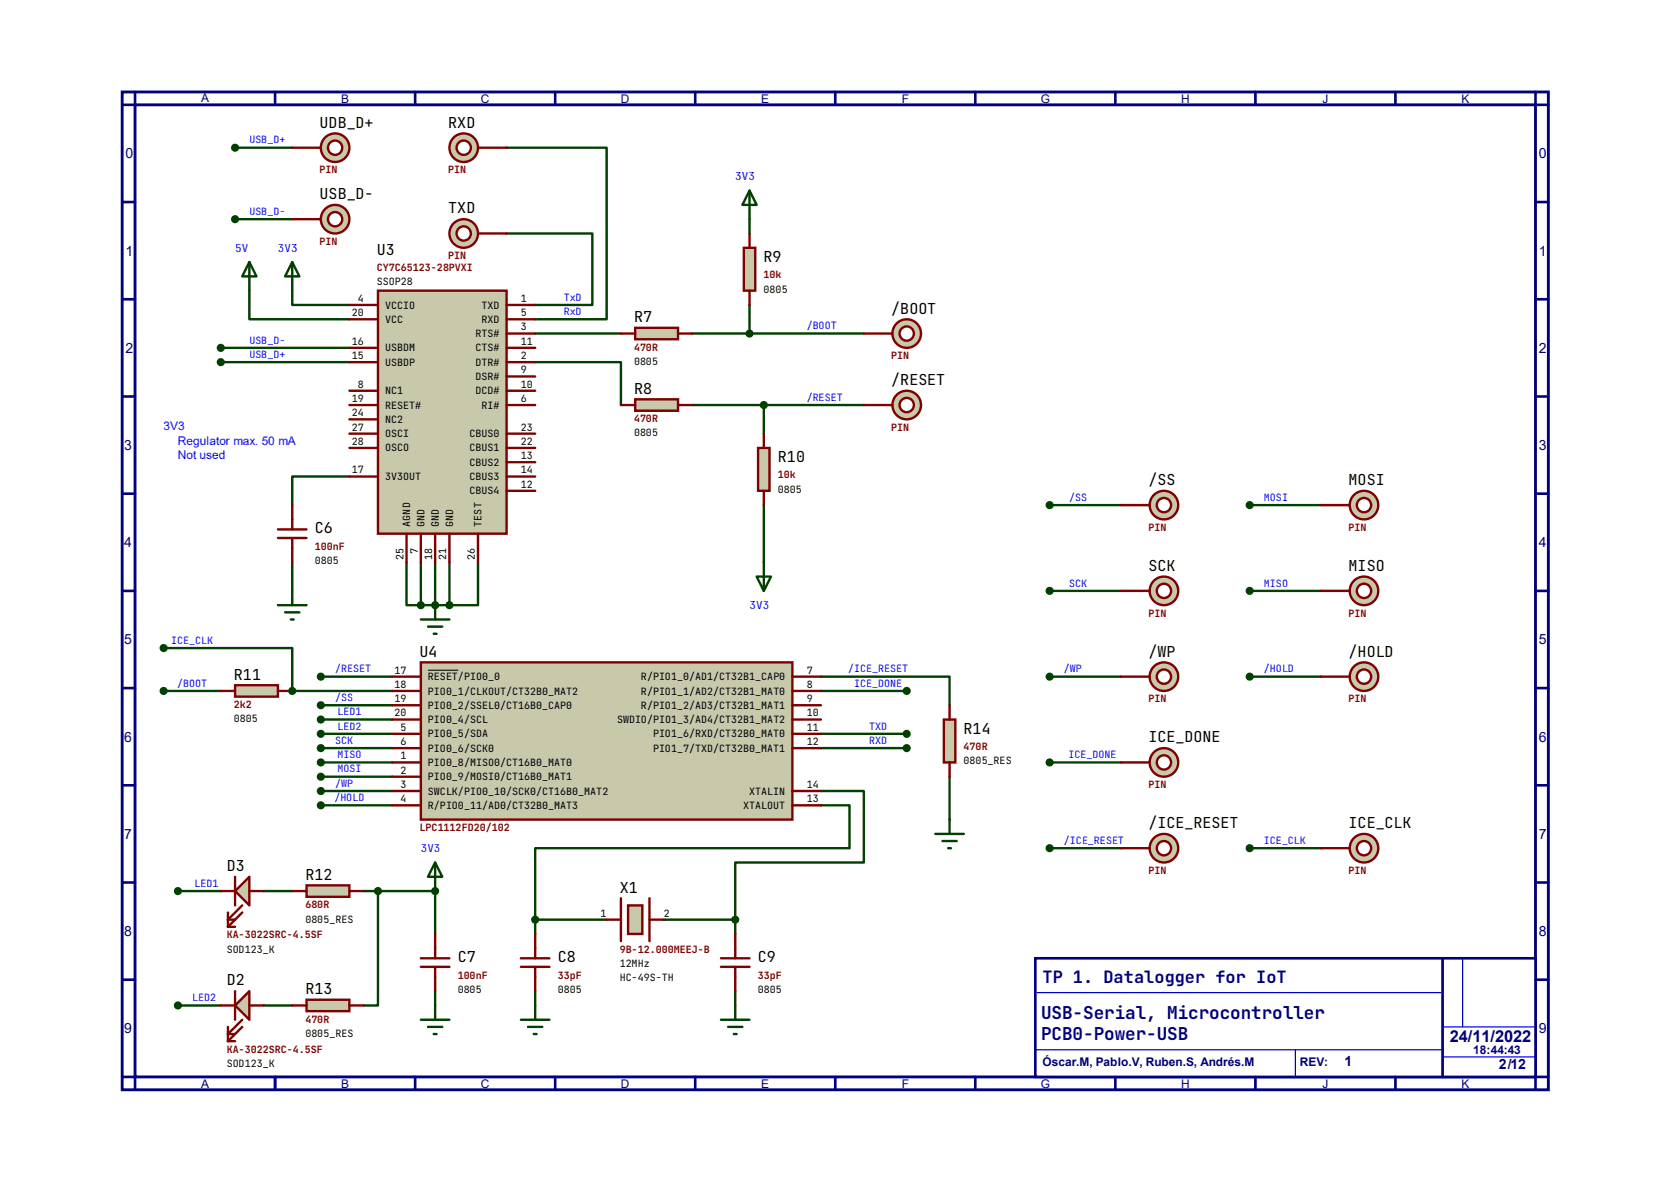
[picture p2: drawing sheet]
<svg xmlns="http://www.w3.org/2000/svg" width="297mm" height="210mm" viewBox="0 0 297 210" stroke-linecap="round" stroke-linejoin="round" font-family="sans-serif">
<path d="M21.7 16.3h253.5v177.3h-253.5zM24 18.6h248.9v172.7h-248.9z" fill="none" stroke="#000080" stroke-width=".51"/>
<path d="M24 16.3v2.3h-2.3M48.9 16.3v2.3" fill="none" stroke="#000080" stroke-width=".47"/>
<path d="M184 170.3h88.9v21h-88.9z" fill="#fff" stroke="#000080" stroke-width=".47"/>
<g fill="none" stroke="#000080" stroke-width=".47">
<path d="M73.8 16.3v2.3M98.7 16.3v2.3M123.6 16.3v2.3M148.5 16.3v2.3M173.4 16.3v2.3M198.2 16.3v2.3M223.1 16.3v2.3M248 16.3v2.3M272.9 16.3v2.3h2.3M21.7 35.9h2.3M272.9 35.9h2.3M21.7 53.2h2.3"/>
<path d="M272.9 53.2h2.3M21.7 70.4h2.3M272.9 70.4h2.3M21.7 87.7h2.3M272.9 87.7h2.3M21.7 105h2.3M272.9 105h2.3M21.7 122.3h2.3M21.7 139.5h2.3M272.9 122.3h2.3M272.9 139.5h2.3M21.7 156.8h2.3"/>
<path d="M272.9 156.8h2.3M21.7 174.1h2.3M256.4 170.3v21M272.9 174.1h2.3M21.7 191.3h2.3v2.3M48.9 191.3v2.3M73.8 191.3v2.3M98.7 191.3v2.3M123.6 191.3v2.3M148.5 191.3v2.3M173.4 191.3v2.3M198.2 191.3v2.3"/>
<path d="M223.1 191.3v2.3M248 191.3v2.3M275.2 191.3h-2.3v2.3"/>
</g>
<path d="M184.3 176.4h71.9M260 170.3v12.2M184 186.5h72.4M230.3 186.5v4.8M256.4 182.5h16.3M256.4 187.8h16.5" fill="none" stroke="#0000c0" stroke-width=".21"/>
<g fill="none" stroke="#004000" stroke-width=".42">
<path d="M41.8 38.9h10.1M41.8 26.2h10.1M90 26.2h17.8v30.5h-12.7M133.2 38.9v2.6M51.9 51.6v2.6h10.2M90 41.5h15.3v12.7h-10.2M95.1 59.3h15.3M123.1 59.3h30.4M133.2 54.2v5.1M39.2 61.8h22.9M39.2 64.3h22.9M95.1 64.3h15.3v7.7"/>
<path d="M123.1 72h30.4M135.8 72v5M51.9 99.9v5.1M62.1 84.7h-10.2v5M135.8 89.7v10.2M29.1 122.8h10.1M51.9 122.8h17.8M57 120.2h12.7M145.9 120.2h22.9v5.1"/>
</g>
<circle cx="51.9" cy="122.8" r=".21" fill="#004000"/>
<g fill="none" stroke="#004000" stroke-width=".42">
<path d="M44.3 51.6v5.1h17.8M72.3 99.9v7.6h2.5M74.8 99.9v7.6M77.3 99.9v7.6h-2.5M29.1 115.1h22.8v7.7M57 125.3h12.7M57 127.8h12.7M57 130.4h12.7M57 132.9h12.7M57 135.5h12.7M57 138h12.7M145.9 130.4h15.3"/>
<path d="M145.9 132.9h15.3M145.9 122.8h15.3M57 140.5h12.7M57 143.1h12.7"/>
</g>
<circle cx="77.3" cy="107.5" r=".21" fill="#004000"/>
<path d="M79.9 99.9v7.6M85 99.9v7.6h-5.1M77.3 107.5h2.6M31.6 158.3h7.6M46.9 158.3h5M64.6 158.3h2.6v20.3h-2.6M31.6 178.6h7.6M46.9 178.6h5" fill="none" stroke="#004000" stroke-width=".42"/>
<circle cx="77.3" cy="158.3" r=".21" fill="#004000"/>
<g fill="none" stroke="#004000" stroke-width=".42">
<path d="M186.6 89.7h12.7M222.1 89.7h12.7M186.6 105h12.7M222.1 105h12.7M168.8 138v7.6M186.6 120.2h12.7M186.6 135.5h12.7M222.1 120.2h12.7M67.2 158.3h10.1v7.6M145.9 143.1h5.1v7.6h-55.9v12.7M145.9 140.5h7.6v12.7h-22.8v10.2M186.6 150.7h12.7"/>
<path d="M222.1 150.7h12.7M77.3 176.1v2.5M95.1 163.4v2.5M95.1 176.1v2.5M95.1 163.4h12.7M118 163.4h12.7M130.7 163.4v2.5M130.7 176.1v2.5"/>
</g>
<path d="M67.2 51.6h22.8v43.2h-22.8z" fill="#c8c8aa" stroke="#800000" stroke-width=".42"/>
<g fill="none" stroke="#800000" stroke-width=".42">
<path d="M62.1 54.2h5.1M62.1 56.7h5.1M90 54.2h5.1M90 56.7h5.1M90 59.3h5.1M62.1 61.8h5.1M62.1 64.3h5.1M62.1 69.4h5.1M62.1 72h5.1M62.1 74.5h5.1M62.1 77h5.1M62.1 79.6h5.1"/>
<path d="M90 61.8h5.1M90 64.3h5.1M90 69.4h5.1M90 72h5.1M90 77h5.1M90 79.6h5.1M90 66.9h5.1M62.1 84.7h5.1M72.3 94.8v5.1M74.8 94.8v5.1M77.3 94.8v5.1M79.9 94.8v5.1"/>
<path d="M85 94.8v5.1M90 84.7h5.1M90 82.1h5.1M90 87.2h5.1"/>
</g>
<circle cx="59.6" cy="26.2" r="2.54" fill="#c8c8aa" stroke="#800000" stroke-width=".42"/>
<circle cx="59.6" cy="26.2" r="1.27" fill="#fff" stroke="#800000" stroke-width=".42"/>
<path d="M51.9 26.2h5.1" fill="none" stroke="#800000" stroke-width=".42"/>
<circle cx="59.6" cy="38.9" r="2.54" fill="#c8c8aa" stroke="#800000" stroke-width=".42"/>
<circle cx="59.6" cy="38.9" r="1.27" fill="#fff" stroke="#800000" stroke-width=".42"/>
<path d="M51.9 38.9h5.1" fill="none" stroke="#800000" stroke-width=".42"/>
<circle cx="82.4" cy="26.2" r="2.54" fill="#c8c8aa" stroke="#800000" stroke-width=".42"/>
<circle cx="82.4" cy="26.2" r="1.27" fill="#fff" stroke="#800000" stroke-width=".42"/>
<path d="M85 26.2h5" fill="none" stroke="#800000" stroke-width=".42"/>
<circle cx="82.4" cy="41.5" r="2.54" fill="#c8c8aa" stroke="#800000" stroke-width=".42"/>
<circle cx="82.4" cy="41.5" r="1.27" fill="#fff" stroke="#800000" stroke-width=".42"/>
<path d="M85 41.5h5" fill="none" stroke="#800000" stroke-width=".42"/>
<path d="M112.9 58.3h7.6v2h-7.6z" fill="#c8c8aa" stroke="#800000" stroke-width=".42"/>
<path d="M110.4 59.3h2.5M120.5 59.3h2.6" fill="none" stroke="#800000" stroke-width=".42"/>
<path d="M112.9 71h7.6v2h-7.6z" fill="#c8c8aa" stroke="#800000" stroke-width=".42"/>
<path d="M110.4 72h2.5M120.5 72h2.6" fill="none" stroke="#800000" stroke-width=".42"/>
<path d="M132.2 44h2v7.6h-2z" fill="#c8c8aa" stroke="#800000" stroke-width=".42"/>
<path d="M133.2 41.5v2.5M133.2 51.6v2.6" fill="none" stroke="#800000" stroke-width=".42"/>
<path d="M134.7 79.6h2.1v7.6h-2.1z" fill="#c8c8aa" stroke="#800000" stroke-width=".42"/>
<path d="M135.8 77v2.6M135.8 87.2v2.5" fill="none" stroke="#800000" stroke-width=".42"/>
<circle cx="161.2" cy="59.3" r="2.54" fill="#c8c8aa" stroke="#800000" stroke-width=".42"/>
<circle cx="161.2" cy="59.3" r="1.27" fill="#fff" stroke="#800000" stroke-width=".42"/>
<path d="M153.5 59.3h5.1" fill="none" stroke="#800000" stroke-width=".42"/>
<circle cx="161.2" cy="72" r="2.54" fill="#c8c8aa" stroke="#800000" stroke-width=".42"/>
<circle cx="161.2" cy="72" r="1.27" fill="#fff" stroke="#800000" stroke-width=".42"/>
<path d="M153.5 72h5.1" fill="none" stroke="#800000" stroke-width=".42"/>
<path d="M74.8 117.7h66v27.9h-66z" fill="#c8c8aa" stroke="#800000" stroke-width=".42"/>
<g fill="none" stroke="#800000" stroke-width=".42">
<path d="M69.7 122.8h5.1M69.7 120.2h5.1M69.7 125.3h5.1M69.7 127.8h5.1M69.7 130.4h5.1M69.7 132.9h5.1M69.7 135.5h5.1M69.7 138h5.1M140.8 122.8h5.1M140.8 120.2h5.1M140.8 125.3h5.1M140.8 127.8h5.1"/>
<path d="M140.8 130.4h5.1M140.8 132.9h5.1M69.7 140.5h5.1M69.7 143.1h5.1M140.8 140.5h5.1M140.8 143.1h5.1"/>
</g>
<path d="M76.1 119.1h5.3" fill="none" stroke="#000" stroke-width=".18"/>
<path d="M41.8 121.8h7.6v2h-7.6z" fill="#c8c8aa" stroke="#800000" stroke-width=".42"/>
<path d="M39.2 122.8h2.6M49.4 122.8h2.5" fill="none" stroke="#800000" stroke-width=".42"/>
<path d="M54.5 157.3h7.6v2h-7.6z" fill="#c8c8aa" stroke="#800000" stroke-width=".42"/>
<path d="M51.9 158.3h2.6M62.1 158.3h2.5" fill="none" stroke="#800000" stroke-width=".42"/>
<path d="M54.5 177.6h7.6v2.1h-7.6z" fill="#c8c8aa" stroke="#800000" stroke-width=".42"/>
<path d="M51.9 178.6h2.6M62.1 178.6h2.5" fill="none" stroke="#800000" stroke-width=".42"/>
<path d="M167.8 127.8h2v7.7h-2z" fill="#c8c8aa" stroke="#800000" stroke-width=".42"/>
<path d="M168.8 125.3v2.5M168.8 135.5v2.5M110.4 159.6v7.6M115.4 159.6v7.6M128.1 171.8h5.1M128.1 170.3h5.1M130.7 165.9v4.4M130.7 171.8v4.3" fill="none" stroke="#800000" stroke-width=".42"/>
<path d="M111.6 160.9h2.6v5h-2.6z" fill="#c8c8aa" stroke="#800000" stroke-width=".42"/>
<path d="M107.8 163.4h2.6M115.4 163.4h2.6" fill="none" stroke="#800000" stroke-width=".42"/>
<circle cx="242.4" cy="89.7" r="2.54" fill="#c8c8aa" stroke="#800000" stroke-width=".42"/>
<circle cx="242.4" cy="89.7" r="1.27" fill="#fff" stroke="#800000" stroke-width=".42"/>
<path d="M234.8 89.7h5.1" fill="none" stroke="#800000" stroke-width=".42"/>
<circle cx="242.4" cy="105" r="2.54" fill="#c8c8aa" stroke="#800000" stroke-width=".42"/>
<circle cx="242.4" cy="105" r="1.27" fill="#fff" stroke="#800000" stroke-width=".42"/>
<path d="M234.8 105h5.1" fill="none" stroke="#800000" stroke-width=".42"/>
<circle cx="242.4" cy="120.2" r="2.54" fill="#c8c8aa" stroke="#800000" stroke-width=".42"/>
<circle cx="242.4" cy="120.2" r="1.27" fill="#fff" stroke="#800000" stroke-width=".42"/>
<path d="M234.8 120.2h5.1" fill="none" stroke="#800000" stroke-width=".42"/>
<circle cx="206.9" cy="150.7" r="2.54" fill="#c8c8aa" stroke="#800000" stroke-width=".42"/>
<circle cx="206.9" cy="150.7" r="1.27" fill="#fff" stroke="#800000" stroke-width=".42"/>
<path d="M199.3 150.7h5" fill="none" stroke="#800000" stroke-width=".42"/>
<circle cx="242.4" cy="150.7" r="2.54" fill="#c8c8aa" stroke="#800000" stroke-width=".42"/>
<circle cx="242.4" cy="150.7" r="1.27" fill="#fff" stroke="#800000" stroke-width=".42"/>
<path d="M234.8 150.7h5.1" fill="none" stroke="#800000" stroke-width=".42"/>
<circle cx="206.9" cy="89.7" r="2.54" fill="#c8c8aa" stroke="#800000" stroke-width=".42"/>
<circle cx="206.9" cy="89.7" r="1.27" fill="#fff" stroke="#800000" stroke-width=".42"/>
<path d="M199.3 89.7h5" fill="none" stroke="#800000" stroke-width=".42"/>
<circle cx="206.9" cy="105" r="2.54" fill="#c8c8aa" stroke="#800000" stroke-width=".42"/>
<circle cx="206.9" cy="105" r="1.27" fill="#fff" stroke="#800000" stroke-width=".42"/>
<path d="M199.3 105h5" fill="none" stroke="#800000" stroke-width=".42"/>
<circle cx="206.9" cy="120.2" r="2.54" fill="#c8c8aa" stroke="#800000" stroke-width=".42"/>
<circle cx="206.9" cy="120.2" r="1.27" fill="#fff" stroke="#800000" stroke-width=".42"/>
<path d="M199.3 120.2h5" fill="none" stroke="#800000" stroke-width=".42"/>
<circle cx="206.9" cy="135.5" r="2.54" fill="#c8c8aa" stroke="#800000" stroke-width=".42"/>
<circle cx="206.9" cy="135.5" r="1.27" fill="#fff" stroke="#800000" stroke-width=".42"/>
<path d="M49.4 95.6h5.1M49.4 94.1h5.1M51.9 89.7v4.4M51.9 95.6v4.3M199.3 135.5h5" fill="none" stroke="#800000" stroke-width=".42"/>
<g fill="none" stroke="#004000" stroke-width=".42">
<path d="M133.2 33.9l1.3 2.5h-2.5zM133.2 33.9v5M44.3 46.6l1.3 2.5h-2.5zM44.3 46.6v5M51.9 46.6l1.3 2.5h-2.5zM51.9 46.6v5M135.8 99.9v5.1M49.4 107.5h5.1M50.7 108.8h2.5M51.7 110.1h.5M51.9 105v2.5M74.8 110.1h5.1"/>
<path d="M76.1 111.3h2.5M77.1 112.6h.5M77.3 107.5v2.6M134.5 102.4h2.5l-1.2 2.6z"/>
</g>
<g fill="#004000" stroke="#004000" stroke-width=".42">
<circle cx="133.2" cy="59.3" r=".51"/>
<circle cx="135.8" cy="72" r=".51"/>
<circle cx="41.8" cy="38.9" r=".51"/>
<circle cx="41.8" cy="26.2" r=".51"/>
<circle cx="39.2" cy="61.8" r=".51"/>
<circle cx="39.2" cy="64.3" r=".51"/>
<circle cx="29.1" cy="122.8" r=".51"/>
<circle cx="57" cy="120.2" r=".51"/>
<circle cx="51.9" cy="122.8" r=".51"/>
<circle cx="29.1" cy="115.1" r=".51"/>
<circle cx="57" cy="125.3" r=".51"/>
<circle cx="57" cy="127.8" r=".51"/>
<circle cx="57" cy="130.4" r=".51"/>
<circle cx="57" cy="132.9" r=".51"/>
<circle cx="57" cy="135.5" r=".51"/>
<circle cx="57" cy="138" r=".51"/>
<circle cx="57" cy="140.5" r=".51"/>
<circle cx="57" cy="143.1" r=".51"/>
<circle cx="161.2" cy="122.8" r=".51"/>
<circle cx="161.2" cy="130.4" r=".51"/>
<circle cx="161.2" cy="132.9" r=".51"/>
<circle cx="74.8" cy="107.5" r=".51"/>
<circle cx="77.3" cy="107.5" r=".51"/>
<circle cx="79.9" cy="107.5" r=".51"/>
</g>
<path d="M44.3 155.8v5.1l-2.5-2.6z" fill="#c8c8aa" stroke="#800000" stroke-width=".42"/>
<path d="M39.2 158.3h2.6M41.8 155.8v5.1M44.3 158.3h2.6M40.5 164.7h1.3M40.5 162.1v2.6M43.1 160.9l-2.6 2.5h1.3M43.1 162.1l-2.6 2.6" fill="none" stroke="#800000" stroke-width=".42"/>
<circle cx="31.6" cy="158.3" r=".51" fill="#004000" stroke="#004000" stroke-width=".42"/>
<path d="M44.3 176.1v5.1l-2.5-2.6z" fill="#c8c8aa" stroke="#800000" stroke-width=".42"/>
<g fill="none" stroke="#800000" stroke-width=".42">
<path d="M39.2 178.6h2.6M41.8 176.1v5.1M44.3 178.6h2.6M74.8 171.8h5.1M74.8 170.3h5.1M77.3 165.9v4.4M77.3 171.8v4.3M92.6 171.8h5.1M92.6 170.3h5.1M95.1 165.9v4.4M95.1 171.8v4.3M40.5 185h1.3"/>
<path d="M40.5 182.5v2.5M43.1 181.2l-2.6 2.5h1.3M43.1 182.5l-2.6 2.5"/>
</g>
<g fill="#004000" stroke="#004000" stroke-width=".42">
<circle cx="31.6" cy="178.6" r=".51"/>
<circle cx="67.2" cy="158.3" r=".51"/>
<circle cx="77.3" cy="158.3" r=".51"/>
<circle cx="95.1" cy="163.4" r=".51"/>
<circle cx="130.7" cy="163.4" r=".51"/>
<circle cx="186.6" cy="89.7" r=".51"/>
<circle cx="186.6" cy="105" r=".51"/>
<circle cx="186.6" cy="120.2" r=".51"/>
<circle cx="186.6" cy="135.5" r=".51"/>
<circle cx="186.6" cy="150.7" r=".51"/>
<circle cx="222.1" cy="150.7" r=".51"/>
<circle cx="222.1" cy="120.2" r=".51"/>
<circle cx="222.1" cy="105" r=".51"/>
<circle cx="222.1" cy="89.7" r=".51"/>
</g>
<g fill="none" stroke="#004000" stroke-width=".42">
<path d="M77.3 153.2l1.3 2.6h-2.5zM77.3 153.2v5.1M166.2 148.2h5.1M167.5 149.4h2.6M168.5 150.7h.5M168.8 145.6v2.6M77.3 178.6v2.6M95.1 178.6v2.6M130.7 178.6v2.6M74.8 181.2h5.1M76.1 182.5h2.5M77.1 183.7h.5"/>
<path d="M92.6 181.2h5.1M93.9 182.5h2.5M94.9 183.7h.5M128.1 181.2h5.1M129.4 182.5h2.6M130.4 183.7h.5"/>
</g>
<g font-size="3.1" fill="#000080">
<text x="185" y="184.8">PCB0-Power-USB</text>
<text x="185" y="181">USB-Serial, Microcontroller</text>
</g>
<text font-size="3" fill="#000080" x="185.3" y="174.7">TP 1. Datalogger for IoT</text>
<text font-size="2.9" fill="#000080" x="257.7" y="185.2">24/11/2022</text>
<g font-size="2.7">
<text x="56.8" y="22.7">UDB_D+</text>
<text x="79.7" y="22.7">RXD</text>
<text x="56.8" y="35.4">USB_D-</text>
<text x="79.7" y="37.9">TXD</text>
<text x="67" y="45.3">U3</text>
<text x="135.7" y="46.5">R9</text>
<text x="112.7" y="57.2">R7</text>
<text x="158.4" y="55.7">/BOOT</text>
<text x="112.7" y="69.9">R8</text>
<text x="158.4" y="68.4">/RESET</text>
<text x="138.3" y="82.1">R10</text>
<text x="204.1" y="86.2">/SS</text>
<text x="239.7" y="86.2">MOSI</text>
<text x="56" y="94.8">C6</text>
<text x="204.1" y="101.4">SCK</text>
<text x="239.7" y="101.4">MISO</text>
<text x="74.6" y="116.7">U4</text>
<text x="204.1" y="116.7">/WP</text>
<text x="239.7" y="116.7">/HOLD</text>
<text x="41.6" y="120.7">R11</text>
<text x="171.3" y="130.3">R14</text>
<text x="204.1" y="131.9">ICE_DONE</text>
<text x="204.1" y="147.2">/ICE_RESET</text>
<text x="239.7" y="147.2">ICE_CLK</text>
<text x="40.3" y="154.8">D3</text>
<text x="54.3" y="156.3">R12</text>
<text x="110.2" y="158.6">X1</text>
<text x="81.4" y="171">C7</text>
<text x="99.1" y="171">C8</text>
<text x="134.7" y="171">C9</text>
<text x="40.3" y="175.1">D2</text>
<text x="54.3" y="176.6">R13</text>
</g>
<g font-size="2.5" fill="#000080">
<text x="22.3" y="28.2">0</text>
<text x="273.5" y="28.2">0</text>
<text x="22.3" y="45.4">1</text>
<text x="273.5" y="45.4">1</text>
<text x="22.3" y="62.7">2</text>
<text x="273.5" y="62.7">2</text>
<text x="22.1" y="80">3</text>
<text x="273.5" y="80">3</text>
<text x="22.1" y="97.2">4</text>
<text x="273.5" y="97.2">4</text>
<text x="22.1" y="114.5">5</text>
<text x="273.5" y="114.5">5</text>
<text x="22.1" y="131.8">6</text>
<text x="273.5" y="131.8">6</text>
<text x="22.1" y="149.1">7</text>
<text x="273.5" y="149.1">7</text>
<text x="22.1" y="166.3">8</text>
<text x="273.5" y="166.3">8</text>
<text x="22.1" y="183.6">9</text>
<text x="273.5" y="183.6">9</text>
<text x="239" y="189.5">1</text>
<text x="266.4" y="190">2/12</text>
</g>
<g font-size="2.1" fill="#000080">
<text x="35.7" y="18.1">A</text>
<text x="60.6" y="18.4">B</text>
<text x="85.5" y="18.4">C</text>
<text x="110.4" y="18.4">D</text>
<text x="135.3" y="18.4">E</text>
<text x="160.3" y="18.4">F</text>
<text x="185" y="18.4">G</text>
<text x="209.9" y="18.4">H</text>
<text x="235.1" y="18.4">J</text>
<text x="259.7" y="18.4">K</text>
<text x="185.3" y="189.5">Óscar.M, Pablo.V, Ruben.S, Andrés.M</text>
<text x="231.1" y="189.4">REV:</text>
<text x="261.9" y="187.3">18:44:43</text>
<text x="35.7" y="193.4">A</text>
<text x="60.6" y="193.4">B</text>
<text x="85.5" y="193.4">C</text>
<text x="110.4" y="193.4">D</text>
<text x="135.3" y="193.4">E</text>
<text x="160.3" y="193.4">F</text>
<text x="185" y="193.4">G</text>
<text x="209.9" y="193.4">H</text>
<text x="235.1" y="193.4">J</text>
<text x="259.7" y="193.4">K</text>
</g>
<g font-size="2.1" fill="#00f">
<text x="29.1" y="76.5">3V3</text>
<text x="31.6" y="79">Regulator max. 50 mA</text>
<text x="31.6" y="81.5">Not used</text>
</g>
<g font-size="1.9" fill="#00f">
<text x="130.7" y="32">3V3</text>
<text x="41.8" y="44.7">5V</text>
<text x="49.4" y="44.7">3V3</text>
<text x="133.2" y="108.2">3V3</text>
<text x="74.8" y="151.4">3V3</text>
</g>
<g font-size="1.8" fill="#00f">
<text x="44.3" y="25.5">USB_D+</text>
<text x="44.3" y="38.2">USB_D-</text>
<text x="100.2" y="53.4">TxD</text>
<text x="100.2" y="56">RxD</text>
<text x="143.4" y="58.5">/BOOT</text>
<text x="44.3" y="61">USB_D-</text>
<text x="44.3" y="63.6">USB_D+</text>
<text x="143.4" y="71.2">/RESET</text>
<text x="190" y="89">/SS</text>
<text x="224.7" y="89">MOSI</text>
<text x="190" y="104.2">SCK</text>
<text x="224.7" y="104.2">MISO</text>
<text x="30.4" y="114.4">ICE_CLK</text>
<text x="59.6" y="119.5">/RESET</text>
<text x="150.7" y="119.5">/ICE_RESET</text>
<text x="189.1" y="119.5">/WP</text>
<text x="224.7" y="119.5">/HOLD</text>
<text x="31.5" y="122">/BOOT</text>
<text x="59.6" y="124.5">/SS</text>
<text x="151.8" y="122">ICE_DONE</text>
<text x="60" y="127.1">LED1</text>
<text x="60" y="129.6">LED2</text>
<text x="154.5" y="129.6">TXD</text>
<text x="59.6" y="132.2">SCK</text>
<text x="60" y="134.7">MISO</text>
<text x="60" y="137.2">MOSI</text>
<text x="154.5" y="132.2">RXD</text>
<text x="189.9" y="134.7">ICE_DONE</text>
<text x="59.4" y="142.3">/HOLD</text>
<text x="59.6" y="139.8">/WP</text>
<text x="189.1" y="149.9">/ICE_RESET</text>
<text x="224.7" y="149.9">ICE_CLK</text>
<text x="34.6" y="157.6">LED1</text>
<text x="34.2" y="177.9">LED2</text>
</g>
<g font-size="1.8" fill="#800000">
<text x="56.8" y="30.8">PIN</text>
<text x="79.7" y="30.8">PIN</text>
<text x="56.8" y="43.5">PIN</text>
<text x="79.7" y="46.1">PIN</text>
<text x="67" y="48.2">CY7C65123-28PVXI</text>
<text x="135.7" y="49.4">10k</text>
<text x="112.7" y="62.3">470R</text>
<text x="158.4" y="63.8">PIN</text>
<text x="112.7" y="75">470R</text>
<text x="158.4" y="76.5">PIN</text>
<text x="138.3" y="85">10k</text>
<text x="204.1" y="94.3">PIN</text>
<text x="239.7" y="94.3">PIN</text>
<text x="56" y="97.7">100nF</text>
<text x="204.1" y="109.6">PIN</text>
<text x="239.7" y="109.6">PIN</text>
<text x="41.6" y="125.8">2k2</text>
<text x="204.1" y="124.8">PIN</text>
<text x="239.7" y="124.8">PIN</text>
<text x="171.3" y="133.3">470R</text>
<text x="204.1" y="140">PIN</text>
<text x="74.6" y="147.7">LPC1112FD20/102</text>
<text x="204.1" y="155.3">PIN</text>
<text x="239.7" y="155.3">PIN</text>
<text x="54.3" y="161.4">680R</text>
<text x="40.3" y="166.7">KA-3022SRC-4.5SF</text>
<text x="81.4" y="173.9">100nF</text>
<text x="99.1" y="173.9">33pF</text>
<text x="110.2" y="169.2">9B-12.000MEEJ-B</text>
<text x="134.7" y="173.9">33pF</text>
<text x="54.3" y="181.7">470R</text>
<text x="40.3" y="187">KA-3022SRC-4.5SF</text>
</g>
<g font-size="1.8">
<text x="63.6" y="53.6">4</text>
<text x="67" y="50.7">SSOP28</text>
<text x="92.6" y="53.6">1</text>
<text x="135.7" y="52">0805</text>
<text x="62.5" y="56.2">20</text>
<text x="68.5" y="54.8">VCCIO</text>
<text x="68.5" y="57.4">VCC</text>
<text x="84.5" y="59.9">RTS#</text>
<text x="85.6" y="54.8">TXD</text>
<text x="85.6" y="57.4">RXD</text>
<text x="92.6" y="56.2">5</text>
<text x="92.6" y="58.7">3</text>
<text x="62.5" y="61.3">16</text>
<text x="62.5" y="63.8">15</text>
<text x="68.5" y="62.4">USBDM</text>
<text x="68.5" y="65">USBDP</text>
<text x="84.5" y="62.4">CTS#</text>
<text x="84.5" y="65">DTR#</text>
<text x="92.6" y="61.3">11</text>
<text x="92.6" y="63.8">2</text>
<text x="112.7" y="64.9">0805</text>
<text x="62.5" y="71.4">19</text>
<text x="63.6" y="68.9">8</text>
<text x="68.5" y="70.1">NC1</text>
<text x="84.5" y="67.5">DSR#</text>
<text x="84.5" y="70.1">DCD#</text>
<text x="92.6" y="66.3">9</text>
<text x="92.6" y="68.9">10</text>
<text x="92.6" y="71.4">6</text>
<text x="62.5" y="74">24</text>
<text x="62.5" y="76.5">27</text>
<text x="68.5" y="72.6">RESET#</text>
<text x="68.5" y="75.1">NC2</text>
<text x="68.5" y="77.7">OSCI</text>
<text x="83.4" y="77.7">CBUS0</text>
<text x="85.6" y="72.6">RI#</text>
<text x="92.6" y="76.5">23</text>
<text x="112.7" y="77.6">0805</text>
<text x="62.5" y="79">28</text>
<text x="68.5" y="80.2">OSCO</text>
<text x="83.4" y="80.2">CBUS1</text>
<text x="83.4" y="82.8">CBUS2</text>
<text x="92.6" y="79">22</text>
<text x="92.6" y="81.6">13</text>
<text x="62.5" y="84.1">17</text>
<text x="68.5" y="85.3">3V3OUT</text>
<text x="83.4" y="85.3">CBUS3</text>
<text x="83.4" y="87.8">CBUS4</text>
<text x="92.6" y="84.1">14</text>
<text x="92.6" y="86.7">12</text>
<text x="138.3" y="87.5">0805</text>
<text x="72.9" y="93.6" transform="rotate(-90 72.9 93.6)">AGND</text>
<text x="75.4" y="93.6" transform="rotate(-90 75.4 93.6)">GND</text>
<text x="78" y="93.6" transform="rotate(-90 78 93.6)">GND</text>
<text x="80.5" y="93.6" transform="rotate(-90 80.5 93.6)">GND</text>
<text x="85.6" y="93.6" transform="rotate(-90 85.6 93.6)">TEST</text>
<text x="56" y="100.2">0805</text>
<text x="71.7" y="99.5" transform="rotate(-90 71.7 99.5)">25</text>
<text x="74.3" y="98.4" transform="rotate(-90 74.3 98.4)">7</text>
<text x="76.8" y="99.5" transform="rotate(-90 76.8 99.5)">18</text>
<text x="79.3" y="99.5" transform="rotate(-90 79.3 99.5)">21</text>
<text x="84.4" y="99.5" transform="rotate(-90 84.4 99.5)">26</text>
<text x="70.1" y="119.7">17</text>
<text x="143.4" y="119.7">7</text>
<text x="70.1" y="122.2">18</text>
<text x="70.1" y="124.8">19</text>
<text x="76.1" y="123.4">PIO0_1/CLKOUT/CT32B0_MAT2</text>
<text x="76.1" y="120.9">RESET/PIO0_0</text>
<text x="76.1" y="125.9">PIO0_2/SSEL0/CT16B0_CAP0</text>
<text x="113.9" y="120.9">R/PIO1_0/AD1/CT32B1_CAP0</text>
<text x="113.9" y="123.4">R/PIO1_1/AD2/CT32B1_MAT0</text>
<text x="113.9" y="125.9">R/PIO1_2/AD3/CT32B1_MAT1</text>
<text x="143.4" y="122.2">8</text>
<text x="143.4" y="124.8">9</text>
<text x="41.6" y="128.4">0805</text>
<text x="70.1" y="127.3">20</text>
<text x="71.2" y="129.8">5</text>
<text x="76.1" y="128.5">PIO0_4/SCL</text>
<text x="76.1" y="131">PIO0_5/SDA</text>
<text x="109.7" y="128.5">SWDIO/PIO1_3/AD4/CT32B1_MAT2</text>
<text x="116.1" y="131">PIO1_6/RXD/CT32B0_MAT0</text>
<text x="143.4" y="127.3">10</text>
<text x="143.4" y="129.8">11</text>
<text x="71.2" y="132.4">6</text>
<text x="71.2" y="134.9">1</text>
<text x="71.2" y="137.5">2</text>
<text x="76.1" y="133.6">PIO0_6/SCK0</text>
<text x="76.1" y="136.1">PIO0_8/MISO0/CT16B0_MAT0</text>
<text x="116.1" y="133.6">PIO1_7/TXD/CT32B0_MAT1</text>
<text x="143.4" y="132.4">12</text>
<text x="171.3" y="135.8">0805_RES</text>
<text x="71.2" y="140">3</text>
<text x="71.2" y="142.5">4</text>
<text x="76.1" y="138.6">PIO0_9/MOSI0/CT16B0_MAT1</text>
<text x="76.1" y="141.2">SWCLK/PIO0_10/SCK0/CT16B0_MAT2</text>
<text x="76.1" y="143.7">R/PIO0_11/AD0/CT32B0_MAT3</text>
<text x="132.1" y="143.7">XTALOUT</text>
<text x="133.2" y="141.2">XTALIN</text>
<text x="143.4" y="140">14</text>
<text x="143.4" y="142.5">13</text>
<text x="54.3" y="163.9">0805_RES</text>
<text x="106.8" y="162.9">1</text>
<text x="118" y="162.9">2</text>
<text x="40.3" y="169.2">SOD123_K</text>
<text x="110.2" y="171.8">12MHz</text>
<text x="81.4" y="176.4">0805</text>
<text x="99.1" y="176.4">0805</text>
<text x="110.2" y="174.3">HC-49S-TH</text>
<text x="134.7" y="176.4">0805</text>
<text x="54.3" y="184.2">0805_RES</text>
<text x="40.3" y="189.6">SOD123_K</text>
</g>
</svg>
